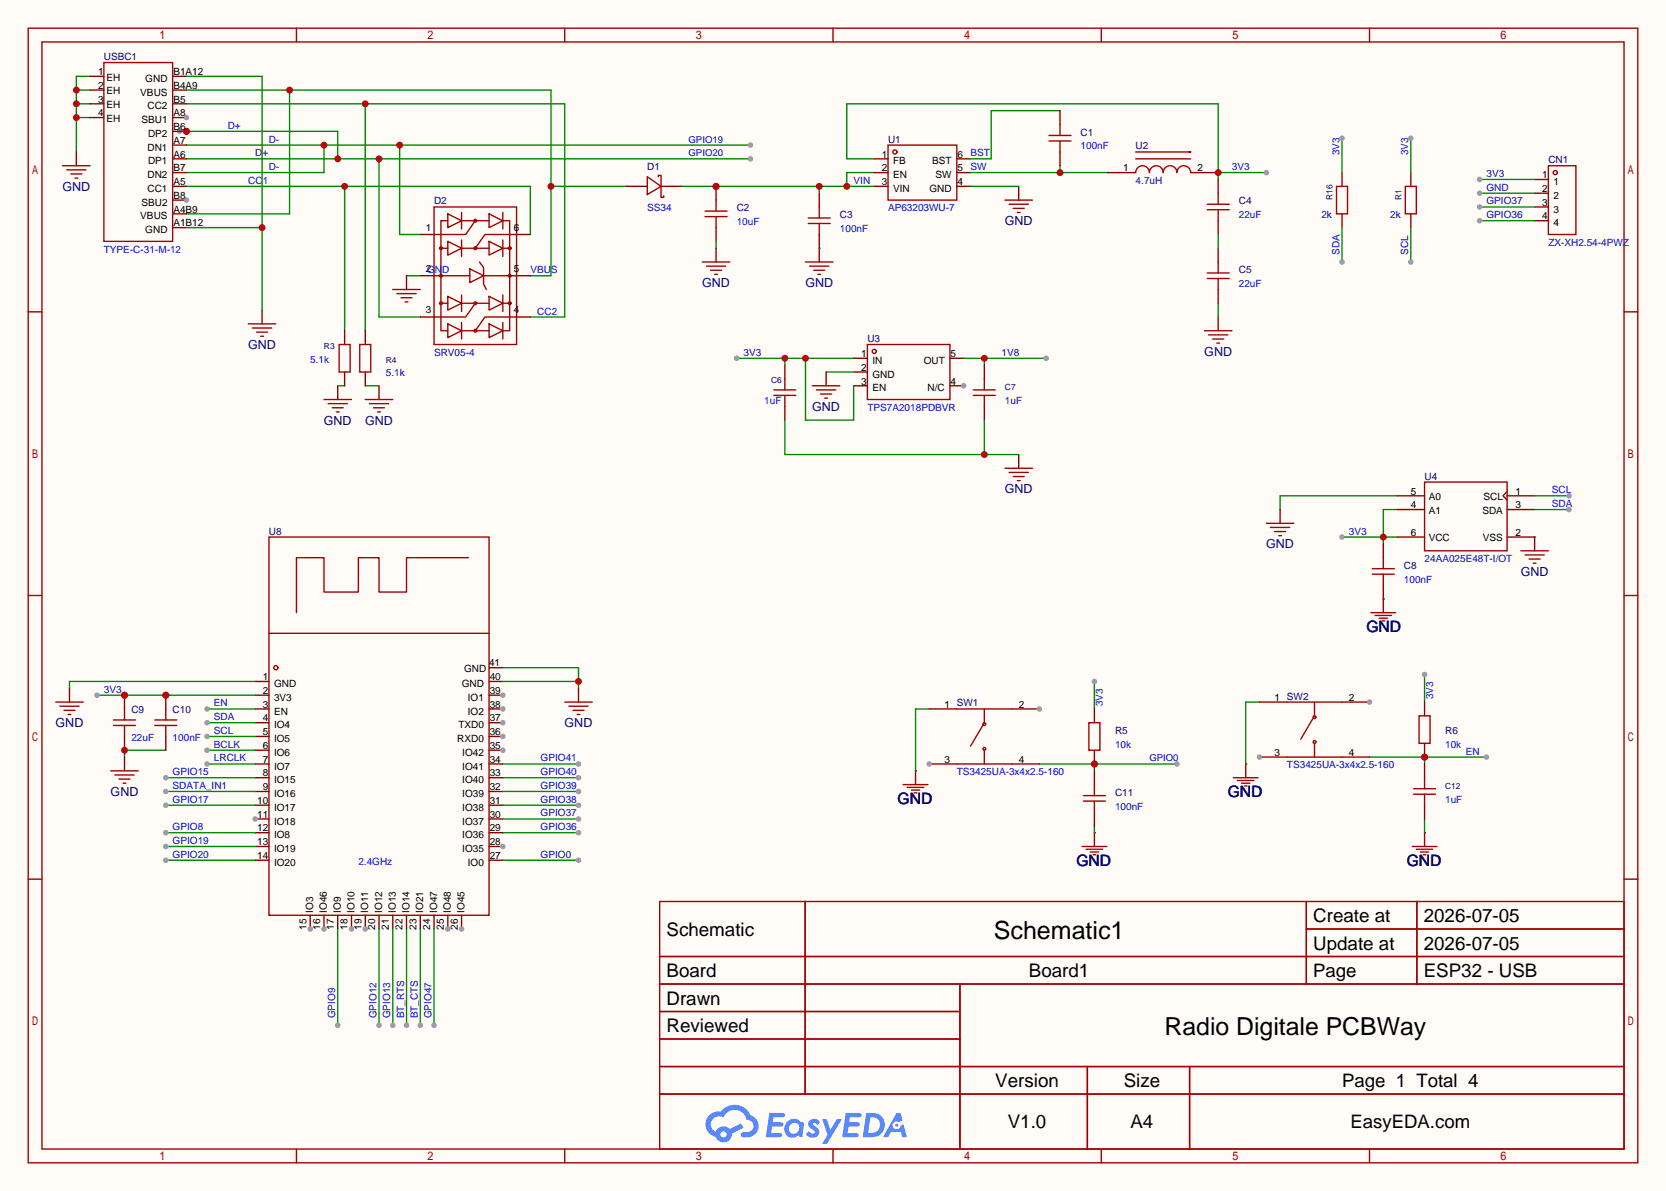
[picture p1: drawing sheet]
<svg xmlns="http://www.w3.org/2000/svg" width="308mm" height="220mm" viewBox="0 0 308 220" stroke-linecap="round" stroke-linejoin="round" font-family="sans-serif">
<path d="M0 0h307.6v220h-307.6z" fill="#fffcf7"/>
<g fill="none" stroke="#a10000" stroke-width=".25">
<path d="M5.2 5.2h297.2v209.6h-297.2zM7.7 7.7h292.1v204.5h-292.1zM54.7 5.2v2.5M104.3 5.2v2.5M153.8 5.2v2.5M203.3 5.2v2.5M252.9 5.2v2.5M5.2 57.6h2.5M299.8 57.6h2.6M5.2 110h2.5M299.8 110h2.6M5.2 162.4h2.5"/>
<path d="M121.8 166.5h178v45.7h-178zM121.8 176.7h178M148.7 166.5v35.6M241.2 166.5v15.2M241.2 171.6h58.6M261.6 166.5v15.2M299.8 162.4h2.6M121.8 181.7h178M121.8 186.8h55.4M121.8 197h178M121.8 191.9h55.4M177.2 181.7v30.5"/>
<path d="M200.8 197v15.2M219.6 197v15.2M54.7 212.2v2.6M104.3 212.2v2.6M121.8 202.1h178M153.8 212.2v2.6M203.3 212.2v2.6M252.9 212.2v2.6"/>
</g>
<g fill="#5487ff">
<path d="M149.5 206.9a1.3 1.3 0 0 1 1.9 .3l-.4 .6a.54 .54 0 0 0-1-.2l.2 .2a1.58 1.58 0 0 1 1 1.5 1.43 1.43 0 0 1-2.4 .2l.5-.6a.64 .64 0 0 0 .5 .5 .64 .64 0 0 0 .6-.3l-.1-.3a1.6 1.6 0 0 1-1.1-1.5z"/>
<path d="M151.8 206.7h.8l.7 2 1.2-2h.9l-2.7 4.5h-.9l1-1.6z"/>
<path d="M142 205.5h1.7a1.31 1.31 0 0 1 1.2 .2 .4 .4 0 0 1-.3 .6h-1.8l-.1 1h1.6a.4 .4 0 0 1 .3 .4 .4 .4 0 0 1-.4 .4h-1.6l-.2 1.2 .8-.1a1.23 1.23 0 0 1 1.2 .2 .39 .39 0 0 1-.4 .6h-2.6z"/>
<path d="M156.1 205.5h1.7a1.32 1.32 0 0 1 1.2 .2 .39 .39 0 0 1-.3 .6h-1.8l-.1 1h1.6a.4 .4 0 0 1 .4 .4 .4 .4 0 0 1-.5 .4h-1.6l-.2 1.1h.8a1.23 1.23 0 0 1 1.2 .2 .39 .39 0 0 1-.4 .6h-2.6z"/>
<path d="M165.5 205.6h.8l.3 1.3-.6 .3a.75 .75 0 0 0-1.1 .3 .75 .75 0 0 0 .5 1.1 .75 .75 0 0 0 .9-.7l.5-.3 .6 2.4h-.8l-.3-.9h-1.8l-.5 .9h-1z"/>
<path d="M159.9 205.6l-.6 4.4h1.4a2.27 2.27 0 0 0 2.7-2.3 2.27 2.27 0 0 0-2.7-2.1zM160.7 206.3a1.5 1.5 0 0 1 1.8 1.6 1.5 1.5 0 0 1-1.9 1.3h-.3z"/>
<path d="M145.4 207.2a1.62 1.62 0 0 0-.4 2.1 1.62 1.62 0 0 0 2 .6l.3-.2 .4 .2 .4 .1 .3-2.4-.1-.3-.5-.1a1.58 1.58 0 0 0-2.4 0zM146 207.7a.99 .99 0 0 1 1.6 .3 .99 .99 0 0 1-.9 1.4 .94 .94 0 0 1-1-.6 .94 .94 0 0 1 .3-1.1z"/>
<path d="M131 206a2.37 2.37 0 0 0 1.1 4 1.54 1.54 0 0 0 1.8 1 1.54 1.54 0 0 0 1.2-1.6l2.2-1.1-.5-.8-2.1 1a1.57 1.57 0 0 0-2.6 .5 1.5 1.5 0 0 1-.7-2.1 1.5 1.5 0 0 1 2.2-.5 2.23 2.23 0 0 1 2.3-1.4 2.23 2.23 0 0 1 2 1.8 1.16 1.16 0 0 1 1.2 1.1 1.16 1.16 0 0 1-1.1 1.2h-.7a.47 .47 0 0 0-.5 .4 .47 .47 0 0 0 .4 .5 2.23 2.23 0 0 0 2.2-.6 2.23 2.23 0 0 0 .5-2.3 2.16 2.16 0 0 0-1.3-1.1 3.2 3.2 0 0 0-5.5-.7l-1.1 .1zM133 209.5a.6 .6 0 0 1 1.2 0 .6 .6 0 0 1-1.2 0z"/>
<circle cx="165.6" cy="207.8" r=".28"/>
</g>
<path d="M125.9 34.4h35.5M151.3 34.4v1.3M161.4 31.9h-5.1v2.5" fill="none" stroke="#008700" stroke-width=".25"/>
<g fill="#c00">
<circle cx="156.3" cy="34.4" r=".63"/>
<circle cx="151.3" cy="34.4" r=".63"/>
<circle cx="132.2" cy="34.4" r=".63"/>
</g>
<g fill="none" stroke="#a10000" stroke-width=".25">
<path d="M253.1 113.2h4.6M253.9 113.7h3M254.6 114.2h1.6M255.1 114.7h.6M255.4 110.6v2.6M166.8 144.9h4.5M167.5 145.4h3.1M168.3 145.9h1.5M168.8 146.4h.5M169 142.4v2.5M199.8 156.3h4.5M200.5 156.8h3.1"/>
<path d="M201.3 157.4h1.5M201.8 157.9h.5M202.1 153.8v2.5M227.7 143.6h4.6M228.5 144.1h3M229.2 144.7h1.6M229.7 145.2h.6M230 141.1v2.5M260.7 156.3h4.6M261.5 156.8h3M262.3 157.4h1.5M262.8 157.9h.5"/>
<path d="M263 153.8v2.5"/>
</g>
<path d="M255.4 110.6h.1M169 142.4h.1M202.1 153.8h.1M230 141.1h.1M263 153.8h.1" fill="none" stroke="#870000" stroke-width=".25"/>
<path d="M252.9 139.8h21.5M263 139.8v1.3" fill="none" stroke="#008700" stroke-width=".25"/>
<circle cx="263" cy="139.8" r=".63" fill="#c00"/>
<circle cx="274.4" cy="139.8" r=".51" fill="#999"/>
<path d="M191.9 141.1h25.4M202.1 141.1v1.3" fill="none" stroke="#008700" stroke-width=".25"/>
<circle cx="202.1" cy="141.1" r=".63" fill="#c00"/>
<circle cx="217.3" cy="141.1" r=".51" fill="#999"/>
<path d="M179.2 34.4h8.9M179.2 31.9h25.4M195.7 30.6v1.3M224.9 56v2.5M171.6 130.9h-2.6v11.5M232.5 129.7h-2.5v11.4M202.1 152.5v1.3M263 151.3v2.5" fill="none" stroke="#008700" stroke-width=".25"/>
<g fill="none" stroke="#a10000" stroke-width=".25">
<path d="M164 26.8h12.7v10.2h-12.7zM185.5 37h5.1M186.3 37.7h3.6M187.1 38.5h2M187.8 39.2h.5M129.7 48.4h5M130.4 49.1h3.6M131.2 49.9h2M132 50.7h.5M222.4 61.1h5.1M223.1 61.8h3.6M223.9 62.6h2"/>
<path d="M224.7 63.4h.5"/>
<circle cx="165.2" cy="28.1" r=".38"/>
</g>
<path d="M161.4 29.3h2.6M161.4 31.9h2.6M161.4 34.4h2.6M176.7 29.3h2.5M176.7 31.9h2.5M176.7 34.4h2.5M188.1 34.4v2.6M132.2 45.8v2.6M224.9 58.5v2.6" fill="none" stroke="#870000" stroke-width=".25"/>
<circle cx="195.7" cy="31.9" r=".63" fill="#c00"/>
<path d="M161.4 29.3h-5.1v-10.1h68.6v13.9M195.7 20.4h-12.7v8.9h-3.8M224.9 31.9h8.9" fill="none" stroke="#008700" stroke-width=".25"/>
<path d="M209.7 28.1h10.1h-.2M209.7 31.9a1.27 1.27 0 0 1 1.2-1.3 1.27 1.27 0 0 1 1.3 1.3 1.27 1.27 0 0 1 1.3-1.3 1.27 1.27 0 0 1 1.3 1.3 1.27 1.27 0 0 1 1.2-1.3 1.27 1.27 0 0 1 1.3 1.3 1.27 1.27 0 0 1 1.3-1.3 1.27 1.27 0 0 1 1.2 1.3M209.7 29.3h10.1" fill="none" stroke="#a10000" stroke-width=".25"/>
<path d="M204.6 31.9h5.1M219.8 31.9h5.1" fill="none" stroke="#870000" stroke-width=".25"/>
<circle cx="224.9" cy="31.9" r=".63" fill="#c00"/>
<circle cx="233.8" cy="31.9" r=".51" fill="#999"/>
<path d="M232.5 139.8h5.1" fill="none" stroke="#870000" stroke-width=".25"/>
<circle cx="232.5" cy="139.8" r=".51" fill="#999"/>
<path d="M232.5 129.7h5.1M247.8 139.8h5.1M247.8 129.7h5.1" fill="none" stroke="#870000" stroke-width=".25"/>
<circle cx="252.9" cy="129.7" r=".51" fill="#999"/>
<g fill="none" stroke="#a10000" stroke-width=".25">
<path d="M237.6 139.8h10.2M237.6 129.7h10.2M242.7 129.7v2.5l-2.5 4.3M242.7 137.3v2.5"/>
<circle cx="242.7" cy="137" r=".25"/>
<circle cx="242.7" cy="132.5" r=".25"/>
</g>
<path d="M171.6 141.1h5.1" fill="none" stroke="#870000" stroke-width=".25"/>
<circle cx="171.6" cy="141.1" r=".51" fill="#999"/>
<path d="M171.6 130.9h5.1M186.8 130.9h5.1M186.8 141.1h5.1" fill="none" stroke="#870000" stroke-width=".25"/>
<circle cx="191.9" cy="130.9" r=".51" fill="#999"/>
<g fill="none" stroke="#a10000" stroke-width=".25">
<path d="M233.8 96.6h5.1M234.6 97.4h3.5M235.3 98.2h2.1M236.1 98.9h.5M263 89h15.3v12.7h-15.3zM176.7 130.9h10.1M181.7 130.9v2.6l-2.5 4.3M181.7 138.6v2.5M176.7 141.1h10.1"/>
<circle cx="181.7" cy="133.7" r=".25"/>
<circle cx="181.7" cy="138.3" r=".25"/>
</g>
<path d="M236.3 94.1v2.5M257.9 91.6h5.1M257.9 99.2h5.1M257.9 94.1h5.1M278.3 90.8l-.8 .8 .8 .7M278.3 91.6h5M278.3 99.2h5M278.3 94.1h5" fill="none" stroke="#870000" stroke-width=".25"/>
<path d="M247.8 99.2h10.1M257.9 91.6h-21.6v2.5M257.9 94.1h-2.5v6.4" fill="none" stroke="#008700" stroke-width=".25"/>
<circle cx="255.4" cy="99.2" r=".63" fill="#c00"/>
<circle cx="247.8" cy="99.2" r=".51" fill="#999"/>
<path d="M283.3 91.6h6.4" fill="none" stroke="#008700" stroke-width=".25"/>
<circle cx="289.7" cy="91.6" r=".51" fill="#999"/>
<path d="M283.3 94.1h6.4" fill="none" stroke="#008700" stroke-width=".25"/>
<circle cx="289.7" cy="94.1" r=".51" fill="#999"/>
<path d="M247.8 31.9v2.5M247.8 39.5v2.5M260.5 31.9v2.5M260.5 39.5v2.5M48.4 57.3v2.5M283.3 99.2v2.5" fill="none" stroke="#870000" stroke-width=".25"/>
<path d="M246.8 34.4h2v5.1h-2zM259.5 34.4h2v5.1h-2zM45.8 59.8h5.1M46.6 60.6h3.6M47.4 61.3h2M48.1 62.1h.5M280.8 101.7h5.1M281.6 102.5h3.5M282.3 103.3h2.1M283.1 104h.5" fill="none" stroke="#a10000" stroke-width=".25"/>
<path d="M33.1 24.3h29.3v5M34.4 29.3h104.2M70 29.3v29.2h7.6M75.1 50.9h2.5M283.3 99.2h.1" fill="none" stroke="#008700" stroke-width=".25"/>
<g fill="#c00">
<circle cx="70" cy="29.3" r=".63"/>
<circle cx="62.4" cy="29.3" r=".63"/>
<circle cx="34.4" cy="24.3" r=".63"/>
</g>
<g fill="#999">
<circle cx="138.6" cy="29.3" r=".51"/>
<circle cx="33.1" cy="24.3" r=".51"/>
</g>
<path d="M34.4 19.2h69.9v39.3h-6.4M67.4 19.2v41.9" fill="none" stroke="#008700" stroke-width=".25"/>
<circle cx="67.4" cy="19.2" r=".63" fill="#c00"/>
<path d="M34.4 26.8h104.2M59.8 26.8v5.1h-25.4M73.8 26.8v16.5h3.8" fill="none" stroke="#008700" stroke-width=".25"/>
<g fill="#c00">
<circle cx="73.8" cy="26.8" r=".63"/>
<circle cx="59.8" cy="26.8" r=".63"/>
</g>
<circle cx="138.6" cy="26.8" r=".51" fill="#999"/>
<path d="M34.4 34.4h63.5v8.9M63.6 34.4v26.7" fill="none" stroke="#008700" stroke-width=".25"/>
<circle cx="63.6" cy="34.4" r=".63" fill="#c00"/>
<path d="M34.4 16.6h67.3v34.3h-3.8M53.5 16.6v22.9h-19.1M101.7 34.4h14" fill="none" stroke="#008700" stroke-width=".25"/>
<g fill="#c00">
<circle cx="101.7" cy="34.4" r=".63"/>
<circle cx="53.5" cy="16.6" r=".63"/>
</g>
<path d="M62.4 71.2v2.6M70 71.2v2.6" fill="none" stroke="#870000" stroke-width=".25"/>
<path d="M59.8 73.8h5.1M60.6 74.5h3.5M61.3 75.3h2.1M62.1 76.1h.5M67.4 73.8h5.1M68.2 74.5h3.6M69 75.3h2M69.7 76.1h.5" fill="none" stroke="#a10000" stroke-width=".25"/>
<path d="M14.1 16.6h2.5M14.1 19.2h2.5M16.6 14.1h-2.5v14M14.1 21.7h2.5M62.4 71.2h1.2M67.4 71.2h2.6" fill="none" stroke="#008700" stroke-width=".25"/>
<g fill="#c00">
<circle cx="14.1" cy="16.6" r=".63"/>
<circle cx="14.1" cy="19.2" r=".63"/>
<circle cx="14.1" cy="21.7" r=".63"/>
</g>
<g fill="none" stroke="#a10000" stroke-width=".25">
<path d="M49.7 99.2h40.6v69.8h-40.6z"/>
<circle cx="50.9" cy="123.3" r=".38"/>
</g>
<path d="M47.1 125.9h2.6M47.1 128.4h2.6M47.1 130.9h2.6M47.1 133.5h2.6M47.1 136h2.6M47.1 138.6h2.6M47.1 141.1h2.6M47.1 143.6h2.6M47.1 146.2h2.6M47.1 148.7h2.6M47.1 151.3h2.6" fill="none" stroke="#870000" stroke-width=".25"/>
<circle cx="47.1" cy="151.3" r=".51" fill="#999"/>
<path d="M47.1 153.8h2.6M47.1 156.3h2.6M47.1 158.9h2.6M57.3 169v2.6" fill="none" stroke="#870000" stroke-width=".25"/>
<circle cx="57.3" cy="171.6" r=".51" fill="#999"/>
<path d="M59.8 169v2.6" fill="none" stroke="#870000" stroke-width=".25"/>
<circle cx="59.8" cy="171.6" r=".51" fill="#999"/>
<path d="M62.4 169v2.6M64.9 169v2.6" fill="none" stroke="#870000" stroke-width=".25"/>
<circle cx="64.9" cy="171.6" r=".51" fill="#999"/>
<path d="M67.4 169v2.6" fill="none" stroke="#870000" stroke-width=".25"/>
<circle cx="67.4" cy="171.6" r=".51" fill="#999"/>
<path d="M70 169v2.6M72.5 169v2.6M75.1 169v2.6M77.6 169v2.6M80.1 169v2.6M82.7 169v2.6" fill="none" stroke="#870000" stroke-width=".25"/>
<circle cx="82.7" cy="171.6" r=".51" fill="#999"/>
<path d="M85.2 169v2.6" fill="none" stroke="#870000" stroke-width=".25"/>
<circle cx="85.2" cy="171.6" r=".51" fill="#999"/>
<path d="M90.3 158.9h2.5M90.3 156.3h2.5" fill="none" stroke="#870000" stroke-width=".25"/>
<circle cx="92.8" cy="156.3" r=".51" fill="#999"/>
<path d="M90.3 138.6h2.5M90.3 153.8h2.5M90.3 151.3h2.5M90.3 148.7h2.5M90.3 146.2h2.5M90.3 143.6h2.5M90.3 141.1h2.5" fill="none" stroke="#870000" stroke-width=".25"/>
<circle cx="92.8" cy="138.6" r=".51" fill="#999"/>
<path d="M90.3 136h2.5" fill="none" stroke="#870000" stroke-width=".25"/>
<circle cx="92.8" cy="136" r=".51" fill="#999"/>
<path d="M90.3 133.5h2.5" fill="none" stroke="#870000" stroke-width=".25"/>
<circle cx="92.8" cy="133.5" r=".51" fill="#999"/>
<path d="M90.3 130.9h2.5" fill="none" stroke="#870000" stroke-width=".25"/>
<circle cx="92.8" cy="130.9" r=".51" fill="#999"/>
<path d="M90.3 128.4h2.5" fill="none" stroke="#870000" stroke-width=".25"/>
<circle cx="92.8" cy="128.4" r=".51" fill="#999"/>
<path d="M12.8 127.1v2.6M90.3 125.9h2.5M90.3 123.3h2.5" fill="none" stroke="#870000" stroke-width=".25"/>
<path d="M49.7 117h40.6M86.5 103h-11.4v6.3h-5.1v-6.3h-3.8v6.3h-6.4v-6.3h-5.1v10.2M10.3 129.7h5.1M11 130.4h3.6M11.8 131.2h2M12.6 132h.5" fill="none" stroke="#a10000" stroke-width=".25"/>
<path d="M17.9 128.4h29.2M47.1 125.9h-34.3v1.2" fill="none" stroke="#008700" stroke-width=".25"/>
<g fill="#c00">
<circle cx="30.6" cy="128.4" r=".63"/>
<circle cx="23" cy="128.4" r=".63"/>
</g>
<circle cx="17.9" cy="128.4" r=".51" fill="#999"/>
<path d="M30.6 138.6h-7.6v1.2M38.2 130.9h8.9" fill="none" stroke="#008700" stroke-width=".25"/>
<path d="M23 139.8v2.6" fill="none" stroke="#870000" stroke-width=".25"/>
<path d="M20.4 142.4h5.1M21.2 143.1h3.6M22 143.9h2M22.7 144.7h.5" fill="none" stroke="#a10000" stroke-width=".25"/>
<circle cx="38.2" cy="130.9" r=".51" fill="#999"/>
<path d="M202.1 125.9v5" fill="none" stroke="#008700" stroke-width=".25"/>
<circle cx="202.1" cy="125.9" r=".51" fill="#999"/>
<path d="M263 124.6v5.1" fill="none" stroke="#008700" stroke-width=".25"/>
<circle cx="263" cy="124.6" r=".51" fill="#999"/>
<path d="M38.2 133.5h8.9" fill="none" stroke="#008700" stroke-width=".25"/>
<circle cx="38.2" cy="133.5" r=".51" fill="#999"/>
<path d="M38.2 136h8.9" fill="none" stroke="#008700" stroke-width=".25"/>
<circle cx="38.2" cy="136" r=".51" fill="#999"/>
<path d="M38.2 138.6h8.9" fill="none" stroke="#008700" stroke-width=".25"/>
<circle cx="38.2" cy="138.6" r=".51" fill="#999"/>
<path d="M38.2 141.1h8.9" fill="none" stroke="#008700" stroke-width=".25"/>
<circle cx="38.2" cy="141.1" r=".51" fill="#999"/>
<path d="M30.6 143.6h16.5" fill="none" stroke="#008700" stroke-width=".25"/>
<circle cx="30.6" cy="143.6" r=".51" fill="#999"/>
<path d="M30.6 146.2h16.5" fill="none" stroke="#008700" stroke-width=".25"/>
<circle cx="30.6" cy="146.2" r=".51" fill="#999"/>
<path d="M30.6 153.8h16.5" fill="none" stroke="#008700" stroke-width=".25"/>
<circle cx="30.6" cy="153.8" r=".51" fill="#999"/>
<path d="M30.6 156.3h16.5" fill="none" stroke="#008700" stroke-width=".25"/>
<circle cx="30.6" cy="156.3" r=".51" fill="#999"/>
<path d="M30.6 158.9h16.5" fill="none" stroke="#008700" stroke-width=".25"/>
<circle cx="30.6" cy="158.9" r=".51" fill="#999"/>
<path d="M62.4 171.6v17.8" fill="none" stroke="#008700" stroke-width=".25"/>
<circle cx="62.4" cy="189.4" r=".51" fill="#999"/>
<path d="M70 171.6v17.8" fill="none" stroke="#008700" stroke-width=".25"/>
<circle cx="70" cy="189.4" r=".51" fill="#999"/>
<path d="M72.5 171.6v17.8" fill="none" stroke="#008700" stroke-width=".25"/>
<circle cx="72.5" cy="189.4" r=".51" fill="#999"/>
<path d="M80.1 171.6v17.8" fill="none" stroke="#008700" stroke-width=".25"/>
<circle cx="80.1" cy="189.4" r=".51" fill="#999"/>
<path d="M92.8 158.9h14" fill="none" stroke="#008700" stroke-width=".25"/>
<circle cx="106.8" cy="158.9" r=".51" fill="#999"/>
<path d="M92.8 148.7h14" fill="none" stroke="#008700" stroke-width=".25"/>
<circle cx="106.8" cy="148.7" r=".51" fill="#999"/>
<path d="M92.8 146.2h14" fill="none" stroke="#008700" stroke-width=".25"/>
<circle cx="106.8" cy="146.2" r=".51" fill="#999"/>
<path d="M92.8 143.6h14" fill="none" stroke="#008700" stroke-width=".25"/>
<circle cx="106.8" cy="143.6" r=".51" fill="#999"/>
<path d="M92.8 141.1h14" fill="none" stroke="#008700" stroke-width=".25"/>
<circle cx="106.8" cy="141.1" r=".51" fill="#999"/>
<path d="M92.8 125.9h14M92.8 123.3h14v3.8" fill="none" stroke="#008700" stroke-width=".25"/>
<circle cx="106.8" cy="125.9" r=".63" fill="#c00"/>
<path d="M115.7 34.4h3.8M122 34.4h3.9M75.1 50.9v2.6M77.6 43.3h2.5M77.6 50.9h2.5M77.6 58.5h2.5M95.4 43.3h2.5M95.4 50.9h2.5M95.4 58.5h2.5M106.8 127.1v2.6" fill="none" stroke="#870000" stroke-width=".25"/>
<g fill="none" stroke="#a10000" stroke-width=".25">
<path d="M80.1 38.2h15.3v25.4h-15.3zM82.7 39.5l2.5 1.3-2.5 1.2zM85.2 39.2v3.1M90.3 39.5l2.5 1.3-2.5 1.2zM92.8 39.2v3.1M119.5 32.6l2.5 1.8-2.5 1.5zM121.5 32.6v-.2h.5v4h.6v-.2M72.5 53.5h5.1M73.3 54.2h3.5M74 55h2.1M74.8 55.8h.5M80.1 50.9h6.6"/>
<path d="M81.4 45.8h1.3M81.4 56h1.3M82.7 44.6l2.5 1.2-2.5 1.3zM82.7 59.8l2.5 1.3-2.5 1.3zM82.7 54.7l2.5 1.3-2.5 1.3zM82.7 40.8h-1.3v20.3h1.3M85.2 44.3v3.1M85.2 54.5v3M85.2 59.6v3M85.2 40.8h5.1M85.2 45.8h5.1M85.2 56h5.1"/>
<path d="M86.7 49.7l2.6 1.2-2.6 1.3zM87.8 40.8l-1.8 2.5h-5.9M87.8 56l-1.8 2.5h-5.9M88.5 48.4l.8 1v3.1l.5 1M89.3 50.9h6.1M90.3 44.6l2.5 1.2-2.5 1.3zM90.3 59.8l2.5 1.3-2.5 1.3zM90.3 54.7l2.5 1.3-2.5 1.3zM92.8 40.8h1.3v20.3h-1.3M92.8 44.3v3.1M92.8 54.5v3M92.8 59.6v3"/>
<path d="M92.8 45.8h1.3M92.8 56h1.3M95.4 58.5h-5.9l-1.7 2.6M95.4 43.3h-5.9l-1.7 2.5M85.2 61.1h5.1M104.3 129.7h5M105 130.4h3.6M105.8 131.2h2M106.6 132h.5"/>
<circle cx="81.4" cy="56" r=".25"/>
<circle cx="81.4" cy="45.8" r=".25"/>
<circle cx="81.4" cy="50.9" r=".25"/>
<circle cx="87.8" cy="56" r=".25"/>
<circle cx="87.8" cy="45.8" r=".25"/>
<circle cx="87.8" cy="40.8" r=".25"/>
<circle cx="94.1" cy="56" r=".25"/>
<circle cx="94.1" cy="45.8" r=".25"/>
<circle cx="94.1" cy="50.9" r=".25"/>
<circle cx="87.8" cy="61.1" r=".25"/>
</g>
<path d="M247.8 25.5v6.4" fill="none" stroke="#008700" stroke-width=".25"/>
<circle cx="247.8" cy="25.5" r=".51" fill="#999"/>
<path d="M260.5 25.5v6.4" fill="none" stroke="#008700" stroke-width=".25"/>
<circle cx="260.5" cy="25.5" r=".51" fill="#999"/>
<path d="M247.8 42v6.4" fill="none" stroke="#008700" stroke-width=".25"/>
<circle cx="247.8" cy="48.4" r=".51" fill="#999"/>
<path d="M260.5 42v6.4" fill="none" stroke="#008700" stroke-width=".25"/>
<circle cx="260.5" cy="48.4" r=".51" fill="#999"/>
<path d="M19.2 11.6h12.7v33h-12.7z" fill="none" stroke="#a10000" stroke-width=".25"/>
<path d="M31.9 39.5h2.5M31.9 37h2.5M31.9 42h2.5" fill="none" stroke="#870000" stroke-width=".25"/>
<circle cx="34.4" cy="37" r=".51" fill="#999"/>
<path d="M31.9 34.4h2.5M31.9 31.9h2.5M31.9 29.3h2.5M31.9 26.8h2.5M31.9 24.3h2.5" fill="none" stroke="#870000" stroke-width=".25"/>
<circle cx="34.4" cy="24.3" r=".63" fill="#c00"/>
<path d="M31.9 21.7h2.5" fill="none" stroke="#870000" stroke-width=".25"/>
<circle cx="34.4" cy="21.7" r=".51" fill="#999"/>
<path d="M16.6 19.2h2.6M16.6 16.6h2.6M16.6 14.1h2.6M31.9 19.2h2.5M31.9 16.6h2.5M31.9 14.1h2.5M16.6 21.7h2.6" fill="none" stroke="#870000" stroke-width=".25"/>
<path d="M34.4 14.1h14v43.2M34.4 42h14" fill="none" stroke="#008700" stroke-width=".25"/>
<circle cx="48.4" cy="42" r=".63" fill="#c00"/>
<g fill="none" stroke="#a10000" stroke-width=".25">
<path d="M285.9 30.6h5.1v12.7h-5.1z"/>
<circle cx="287.1" cy="31.9" r=".38"/>
</g>
<path d="M283.3 33.1h2.6M283.3 35.7h2.6M283.3 38.2h2.6M283.3 40.8h2.6" fill="none" stroke="#870000" stroke-width=".25"/>
<path d="M273.2 33.1h10.1" fill="none" stroke="#008700" stroke-width=".25"/>
<circle cx="273.2" cy="33.1" r=".51" fill="#999"/>
<path d="M273.2 35.7h10.1" fill="none" stroke="#008700" stroke-width=".25"/>
<circle cx="273.2" cy="35.7" r=".51" fill="#999"/>
<path d="M273.2 38.2h10.1" fill="none" stroke="#008700" stroke-width=".25"/>
<circle cx="273.2" cy="38.2" r=".51" fill="#999"/>
<path d="M273.2 40.8h10.1" fill="none" stroke="#008700" stroke-width=".25"/>
<circle cx="273.2" cy="40.8" r=".51" fill="#999"/>
<path d="M14.1 28.1v2.5M157.6 66.2h2.5M157.6 68.7h2.5M157.6 71.2h2.5M175.4 71.2h2.5" fill="none" stroke="#870000" stroke-width=".25"/>
<g fill="none" stroke="#a10000" stroke-width=".25">
<path d="M11.6 30.6h5M12.3 31.4h3.6M13.1 32.1h2M13.8 32.9h.6M160.1 63.6h15.3v10.2h-15.3z"/>
<circle cx="161.4" cy="64.9" r=".38"/>
</g>
<circle cx="177.9" cy="71.2" r=".51" fill="#999"/>
<path d="M175.4 66.2h2.5" fill="none" stroke="#870000" stroke-width=".25"/>
<path d="M136 66.2h21.6M144.9 66.2v1.2M148.7 66.2v11.4h8.9v-6.4" fill="none" stroke="#008700" stroke-width=".25"/>
<g fill="#c00">
<circle cx="148.7" cy="66.2" r=".63"/>
<circle cx="144.9" cy="66.2" r=".63"/>
</g>
<circle cx="136" cy="66.2" r=".51" fill="#999"/>
<path d="M152.5 68.7h5.1M177.9 66.2h15.3M181.7 66.2v1.2" fill="none" stroke="#008700" stroke-width=".25"/>
<circle cx="181.7" cy="66.2" r=".63" fill="#c00"/>
<circle cx="193.2" cy="66.2" r=".51" fill="#999"/>
<path d="M152.5 68.7v2.5M188.1 83.9v2.6" fill="none" stroke="#870000" stroke-width=".25"/>
<path d="M150 71.2h5.1M150.7 72h3.6M151.5 72.8h2M152.3 73.5h.5M185.5 86.5h5.1M186.3 87.2h3.6M187.1 88h2M187.8 88.8h.5" fill="none" stroke="#a10000" stroke-width=".25"/>
<path d="M75.1 171.6v17.8" fill="none" stroke="#008700" stroke-width=".25"/>
<circle cx="75.1" cy="189.4" r=".51" fill="#999"/>
<path d="M77.6 171.6v17.8" fill="none" stroke="#008700" stroke-width=".25"/>
<circle cx="77.6" cy="189.4" r=".51" fill="#999"/>
<path d="M30.6 148.7h16.5" fill="none" stroke="#008700" stroke-width=".25"/>
<circle cx="30.6" cy="148.7" r=".51" fill="#999"/>
<path d="M92.8 153.8h14" fill="none" stroke="#008700" stroke-width=".25"/>
<circle cx="106.8" cy="153.8" r=".51" fill="#999"/>
<path d="M92.8 151.3h14" fill="none" stroke="#008700" stroke-width=".25"/>
<circle cx="106.8" cy="151.3" r=".51" fill="#999"/>
<path d="M151.3 35.7v2.5M151.3 43.3v5.1M30.6 128.4v2.5M30.6 136v2.6" fill="none" stroke="#870000" stroke-width=".25"/>
<path d="M151.3 38.2v2.1M148.7 48.4h5.1M149.2 41.3h4.1M149.2 40.3h4.1M149.5 49.1h3.5M150.2 49.9h2.1M151 50.7h.5M151.3 41.3v2" fill="none" stroke="#a10000" stroke-width=".25"/>
<circle cx="30.6" cy="128.4" r=".63" fill="#c00"/>
<g fill="none" stroke="#a10000" stroke-width=".25">
<path d="M193.7 26h4M193.7 25h4M195.7 23v2M195.7 26v2.1M62.6 63.6h2v5.1h-2zM66.4 63.6h2.1v5.1h-2.1zM142.9 73h4M142.9 72h4M144.9 70v2M144.9 73v2.1M179.7 73h4.1M179.7 72h4.1"/>
<path d="M181.7 70v2M181.7 73v2.1M253.4 106h4M253.4 105h4M255.4 103v2M255.4 106v2.1M28.6 134h4M28.6 133h4M30.6 130.9v2.1M30.6 134v2M200 148h4.1M200 146.9h4.1"/>
<path d="M202.1 144.9v2M202.1 148v2M261 146.7h4M261 145.7h4M263 143.6v2.1M263 146.7v2"/>
</g>
<g fill="none" stroke="#870000" stroke-width=".25">
<path d="M195.7 20.4v2.6M195.7 28.1v2.5M63.6 61.1v2.5M63.6 68.7v2.5M67.4 61.1v2.5M67.4 68.7v2.5M144.9 67.4v2.6M144.9 75.1v2.5M181.7 67.4v2.6M181.7 75.1v2.5M255.4 100.5v2.5M255.4 108.1v2.5"/>
<path d="M202.1 130.9v2.6M202.1 138.6v2.5M202.1 142.4v2.5M202.1 150v2.5M263 141.1v2.5M263 148.7v2.6"/>
</g>
<circle cx="202.1" cy="141.1" r=".63" fill="#c00"/>
<path d="M201 133.5h2.1v5.1h-2.1z" fill="none" stroke="#a10000" stroke-width=".25"/>
<path d="M263 129.7v2.5M263 137.3v2.5" fill="none" stroke="#870000" stroke-width=".25"/>
<circle cx="263" cy="139.8" r=".63" fill="#c00"/>
<path d="M130.2 39h4M132.2 37v2M130.2 40h4M262 132.2h2v5.1h-2z" fill="none" stroke="#a10000" stroke-width=".25"/>
<path d="M132.2 34.4v2.6M132.2 42v2.6" fill="none" stroke="#870000" stroke-width=".25"/>
<circle cx="132.2" cy="34.4" r=".63" fill="#c00"/>
<path d="M222.9 38.7h4M222.9 37.7h4M224.9 35.7v2M224.9 38.7v2.1M132.2 40v2M222.9 51.4h4M222.9 50.4h4M224.9 48.4v2M224.9 51.4v2.1M21 134h4" fill="none" stroke="#a10000" stroke-width=".25"/>
<path d="M224.9 33.1v2.6M224.9 40.8v2.5M224.9 45.8v2.6M224.9 53.5v2.5M23 136v2.6" fill="none" stroke="#870000" stroke-width=".25"/>
<circle cx="23" cy="138.6" r=".63" fill="#c00"/>
<path d="M21 133h4M23 130.9v2.1" fill="none" stroke="#a10000" stroke-width=".25"/>
<path d="M23 128.4v2.5" fill="none" stroke="#870000" stroke-width=".25"/>
<circle cx="23" cy="128.4" r=".63" fill="#c00"/>
<path d="M23 134v2" fill="none" stroke="#a10000" stroke-width=".25"/>
<path d="M132.2 44.6v1.2M151.3 45.8h.1M224.9 43.3v2.5M144.9 77.6v6.3h43.2M181.7 77.6v6.3" fill="none" stroke="#008700" stroke-width=".25"/>
<circle cx="181.7" cy="83.9" r=".63" fill="#c00"/>
<path d="M255.4 110.6h.1" fill="none" stroke="#008700" stroke-width=".25"/>
<g font-size="4.6">
<text x="183.5" y="173.4">Schematic1</text>
<text x="215" y="191.2">Radio Digitale PCBWay</text>
</g>
<g font-size="3.5">
<text x="123.1" y="172.8">Schematic</text>
<text x="242.5" y="170.3">Create at</text>
<text x="262.9" y="170.3">2026-07-05</text>
<text x="242.5" y="175.4">Update at</text>
<text x="262.9" y="175.4">2026-07-05</text>
<text x="123.1" y="180.5">Board</text>
<text x="123.1" y="185.5">Drawn</text>
<text x="190" y="180.5">Board1</text>
<text x="262.9" y="180.5">ESP32 - USB</text>
<text x="123.1" y="190.6">Reviewed</text>
<text x="183.8" y="200.8">Version</text>
<text x="207.5" y="200.8">Size</text>
<text x="186.1" y="208.4">V1.0</text>
<text x="208.7" y="208.4">A4</text>
</g>
<g font-size="3.4">
<text x="242.5" y="180.4">Page</text>
<text x="247.8" y="200.8">Page 1 Total 4</text>
<text x="249.3" y="208.4">EasyEDA.com</text>
</g>
<g font-size="2.9" fill="#00f">
<text x="252.3" y="116.8">GND</text>
<text x="165.7" y="148.5">GND</text>
<text x="226.7" y="147.2">GND</text>
<text x="198.8" y="159.9">GND</text>
<text x="259.7" y="159.9">GND</text>
</g>
<g font-size="2.3" fill="#000080">
<text x="11.5" y="35.2">GND</text>
<text x="185.5" y="41.6">GND</text>
<text x="129.6" y="53">GND</text>
<text x="148.7" y="53">GND</text>
<text x="45.8" y="64.4">GND</text>
<text x="222.4" y="65.7">GND</text>
<text x="150" y="75.9">GND</text>
<text x="59.8" y="78.4">GND</text>
<text x="67.4" y="78.4">GND</text>
<text x="185.5" y="91.1">GND</text>
<text x="233.8" y="101.3">GND</text>
<text x="280.8" y="106.3">GND</text>
<text x="10.3" y="134.3">GND</text>
<text x="104.2" y="134.3">GND</text>
<text x="20.4" y="147">GND</text>
</g>
<g font-size="1.8" fill="#000080">
<text x="19.2" y="11.1">USBC1</text>
<text x="164" y="26.3">U1</text>
<text x="199.5" y="25.1">C1</text>
<text x="209.7" y="27.6">U2</text>
<text x="119.5" y="31.4">D1</text>
<text x="285.9" y="30.1">CN1</text>
<text x="80.1" y="37.8">D2</text>
<text x="136" y="39">C2</text>
<text x="155.1" y="40.3">C3</text>
<text x="228.7" y="37.8">C4</text>
<text x="228.7" y="50.5">C5</text>
<text x="160.1" y="63.2">U3</text>
<text x="263" y="88.6">U4</text>
<text x="49.7" y="98.7">U8</text>
<text x="259.2" y="105.1">C8</text>
<text x="24.3" y="131.7">C9</text>
<text x="31.9" y="131.7">C10</text>
<text x="205.9" y="135.6">R5</text>
<text x="266.8" y="135.6">R6</text>
<text x="205.9" y="147">C11</text>
</g>
<g font-size="1.8">
<text x="18.2" y="16.4">2</text>
<text x="18.2" y="13.9">1</text>
<text x="19.7" y="17.4">EH</text>
<text x="19.7" y="14.9">EH</text>
<text x="25.9" y="17.7">VBUS</text>
<text x="26.8" y="15.1">GND</text>
<text x="32" y="16.4">B4A9</text>
<text x="32" y="13.9">B1A12</text>
<text x="18.2" y="21.5">4</text>
<text x="18.2" y="18.9">3</text>
<text x="19.7" y="22.5">EH</text>
<text x="19.7" y="20">EH</text>
<text x="26.1" y="22.8">SBU1</text>
<text x="27.2" y="20.2">CC2</text>
<text x="32" y="21.5">A8</text>
<text x="32" y="18.9">B5</text>
<text x="27.2" y="27.8">DN1</text>
<text x="27.3" y="25.3">DP2</text>
<text x="32" y="29.1">A6</text>
<text x="32" y="26.6">A7</text>
<text x="32" y="24">B6</text>
<text x="162.8" y="29.1">1</text>
<text x="176.8" y="29.1">6</text>
<text x="27.2" y="35.5">CC1</text>
<text x="27.2" y="32.9">DN2</text>
<text x="27.3" y="30.4">DP1</text>
<text x="32" y="34.2">A5</text>
<text x="32" y="31.6">B7</text>
<text x="162.8" y="31.6">2</text>
<text x="162.8" y="34.2">3</text>
<text x="164.9" y="30.4">FB</text>
<text x="164.9" y="32.9">EN</text>
<text x="164.9" y="35.5">VIN</text>
<text x="171.6" y="35.5">GND</text>
<text x="172.1" y="30.4">BST</text>
<text x="172.7" y="32.9">SW</text>
<text x="176.8" y="34.2">4</text>
<text x="176.8" y="31.6">5</text>
<text x="207.4" y="31.6">1</text>
<text x="221.1" y="31.6">2</text>
<text x="284.7" y="32.9">1</text>
<text x="284.7" y="35.5">2</text>
<text x="286.8" y="34.2">1</text>
<text x="25.9" y="40.5">VBUS</text>
<text x="26.1" y="38">SBU2</text>
<text x="32" y="41.8">A1B12</text>
<text x="32" y="39.3">A4B9</text>
<text x="32" y="36.7">B8</text>
<text x="284.7" y="38">3</text>
<text x="284.7" y="40.5">4</text>
<text x="286.8" y="36.7">2</text>
<text x="286.8" y="39.3">3</text>
<text x="286.8" y="41.8">4</text>
<text x="26.8" y="43.1">GND</text>
<text x="78.6" y="42.6">1</text>
<text x="94.9" y="42.6">6</text>
<text x="78.6" y="50.2">2GND</text>
<text x="94.9" y="50.2">5</text>
<text x="78.6" y="57.8">3</text>
<text x="94.9" y="57.8">4</text>
<text x="159" y="65.9">1</text>
<text x="175.5" y="65.9">5</text>
<text x="159" y="68.5">2</text>
<text x="159" y="71">3</text>
<text x="161.1" y="67.2">IN</text>
<text x="161.1" y="69.7">GND</text>
<text x="170.5" y="67.2">OUT</text>
<text x="175.5" y="71">4</text>
<text x="161.1" y="72.3">EN</text>
<text x="171.3" y="72.3">N/C</text>
<text x="260.5" y="93.9">4</text>
<text x="260.5" y="91.3">5</text>
<text x="263.8" y="94.9">A1</text>
<text x="263.8" y="92.4">A0</text>
<text x="273.7" y="94.9">SDA</text>
<text x="273.9" y="92.4">SCL</text>
<text x="279.8" y="91.3">1</text>
<text x="279.8" y="93.9">3</text>
<text x="260.5" y="99">6</text>
<text x="263.8" y="100">VCC</text>
<text x="273.8" y="100">VSS</text>
<text x="279.8" y="99">2</text>
<text x="48.5" y="125.6">1</text>
<text x="85.7" y="124.1">GND</text>
<text x="90.3" y="123.1">41</text>
<text x="90.4" y="125.6">40</text>
<text x="48.5" y="128.2">2</text>
<text x="48.5" y="130.7">3</text>
<text x="50.6" y="126.9">GND</text>
<text x="50.6" y="129.4">3V3</text>
<text x="50.6" y="132">EN</text>
<text x="85.3" y="126.9">GND</text>
<text x="86.4" y="132">IO2</text>
<text x="86.4" y="129.4">IO1</text>
<text x="90.4" y="130.7">38</text>
<text x="90.4" y="128.2">39</text>
<text x="174.4" y="130.7">1 SW1</text>
<text x="188.1" y="130.7">2</text>
<text x="235.3" y="129.4">1 SW2</text>
<text x="249" y="129.4">2</text>
<text x="48.5" y="133.2">4</text>
<text x="48.5" y="135.8">5</text>
<text x="50.6" y="134.5">IO4</text>
<text x="50.6" y="137.1">IO5</text>
<text x="84.4" y="137.1">RXD0</text>
<text x="84.6" y="134.5">TXD0</text>
<text x="90.4" y="135.8">36</text>
<text x="90.4" y="133.2">37</text>
<text x="48.5" y="138.3">6</text>
<text x="48.5" y="140.9">7</text>
<text x="48.5" y="143.4">8</text>
<text x="50.6" y="139.6">IO6</text>
<text x="50.6" y="142.1">IO7</text>
<text x="85.4" y="142.1">IO41</text>
<text x="85.4" y="139.6">IO42</text>
<text x="90.4" y="143.4">33</text>
<text x="90.4" y="140.9">34</text>
<text x="90.4" y="138.3">35</text>
<text x="174.4" y="140.9">3</text>
<text x="188.1" y="140.9">4</text>
<text x="235.3" y="139.6">3</text>
<text x="249" y="139.6">4</text>
<text x="47.5" y="148.5">10</text>
<text x="48.5" y="145.9">9</text>
<text x="50.6" y="144.7">IO15</text>
<text x="50.6" y="147.2">IO16</text>
<text x="50.6" y="149.8">IO17</text>
<text x="85.4" y="149.8">IO38</text>
<text x="85.4" y="147.2">IO39</text>
<text x="85.4" y="144.7">IO40</text>
<text x="90.4" y="148.5">31</text>
<text x="90.4" y="145.9">32</text>
<text x="47.5" y="151">11</text>
<text x="47.5" y="153.6">12</text>
<text x="50.6" y="152.3">IO18</text>
<text x="50.6" y="154.8">IO8</text>
<text x="85.4" y="154.8">IO36</text>
<text x="85.4" y="152.3">IO37</text>
<text x="90.4" y="153.6">29</text>
<text x="90.4" y="151">30</text>
<text x="47.5" y="156.1">13</text>
<text x="47.5" y="158.6">14</text>
<text x="50.6" y="157.4">IO19</text>
<text x="50.6" y="159.9">IO20</text>
<text x="85.4" y="157.4">IO35</text>
<text x="86.4" y="159.9">IO0</text>
<text x="90.4" y="158.6">27</text>
<text x="90.4" y="156.1">28</text>
<text x="56.6" y="171.7" transform="rotate(-90 56.6 171.7)">15</text>
<text x="57.8" y="168.6" transform="rotate(-90 57.8 168.6)">IO3</text>
<text x="59.1" y="171.7" transform="rotate(-90 59.1 171.7)">16</text>
<text x="60.4" y="168.6" transform="rotate(-90 60.4 168.6)">IO46</text>
<text x="61.6" y="171.7" transform="rotate(-90 61.6 171.7)">17</text>
<text x="62.9" y="168.6" transform="rotate(-90 62.9 168.6)">IO9</text>
<text x="64.2" y="171.7" transform="rotate(-90 64.2 171.7)">18</text>
<text x="65.5" y="168.6" transform="rotate(-90 65.5 168.6)">IO10</text>
<text x="66.7" y="171.7" transform="rotate(-90 66.7 171.7)">19</text>
<text x="68" y="168.6" transform="rotate(-90 68 168.6)">IO11</text>
<text x="69.3" y="171.7" transform="rotate(-90 69.3 171.7)">20</text>
<text x="70.5" y="168.6" transform="rotate(-90 70.5 168.6)">IO12</text>
<text x="71.8" y="171.7" transform="rotate(-90 71.8 171.7)">21</text>
<text x="73.1" y="168.6" transform="rotate(-90 73.1 168.6)">IO13</text>
<text x="74.3" y="171.7" transform="rotate(-90 74.3 171.7)">22</text>
<text x="75.6" y="168.6" transform="rotate(-90 75.6 168.6)">IO14</text>
<text x="76.9" y="171.7" transform="rotate(-90 76.9 171.7)">23</text>
<text x="78.2" y="168.6" transform="rotate(-90 78.2 168.6)">IO21</text>
<text x="79.4" y="171.7" transform="rotate(-90 79.4 171.7)">24</text>
<text x="80.7" y="168.6" transform="rotate(-90 80.7 168.6)">IO47</text>
<text x="82" y="171.7" transform="rotate(-90 82 171.7)">25</text>
<text x="83.2" y="168.6" transform="rotate(-90 83.2 168.6)">IO48</text>
<text x="84.5" y="171.7" transform="rotate(-90 84.5 171.7)">26</text>
<text x="85.8" y="168.6" transform="rotate(-90 85.8 168.6)">IO45</text>
</g>
<g font-size="1.8" fill="#00f">
<text x="42" y="23.8">D+</text>
<text x="47.1" y="28.9">D+</text>
<text x="49.7" y="26.3">D-</text>
<text x="127.1" y="28.9">GPIO20</text>
<text x="127.1" y="26.3">GPIO19</text>
<text x="179.2" y="28.9">BST</text>
<text x="199.5" y="27.6">100nF</text>
<text x="247.3" y="28.7" transform="rotate(-90 247.3 28.7)">3V3</text>
<text x="260" y="28.7" transform="rotate(-90 260 28.7)">3V3</text>
<text x="45.8" y="34">CC1</text>
<text x="49.7" y="31.4">D-</text>
<text x="157.6" y="34">VIN</text>
<text x="179.2" y="31.4">SW</text>
<text x="209.7" y="34">4.7uH</text>
<text x="227.5" y="31.4">3V3</text>
<text x="274.4" y="32.7">3V3</text>
<text x="274.4" y="35.2">GND</text>
<text x="119.5" y="39">SS34</text>
<text x="136" y="41.6">10uF</text>
<text x="164" y="39">AP63203WU-7</text>
<text x="228.7" y="40.3">22uF</text>
<text x="244" y="40.3">2k</text>
<text x="256.7" y="40.3">2k</text>
<text x="274.4" y="37.8">GPIO37</text>
<text x="274.4" y="40.3">GPIO36</text>
<text x="19.2" y="46.7">TYPE-C-31-M-12</text>
<text x="155.1" y="42.8">100nF</text>
<text x="247.3" y="47.1" transform="rotate(-90 247.3 47.1)">SDA</text>
<text x="260" y="47.1" transform="rotate(-90 260 47.1)">SCL</text>
<text x="285.9" y="45.4">ZX-XH2.54-4PWZ</text>
<text x="97.9" y="50.5">VBUS</text>
<text x="228.7" y="53">22uF</text>
<text x="99.2" y="58.1">CC2</text>
<text x="80.1" y="65.7">SRV05-4</text>
<text x="137.3" y="65.7">3V3</text>
<text x="184.9" y="65.7">1V8</text>
<text x="57.3" y="67">5.1k</text>
<text x="71.2" y="69.5">5.1k</text>
<text x="141.1" y="74.6">1uF</text>
<text x="160.1" y="75.9">TPS7A2018PDBVR</text>
<text x="185.5" y="74.6">1uF</text>
<text x="286.5" y="91.1">SCL</text>
<text x="286.5" y="93.6">SDA</text>
<text x="249" y="98.7">3V3</text>
<text x="259.2" y="107.6">100nF</text>
<text x="263" y="103.8">24AA025E48T-I/OT</text>
<text x="19.2" y="127.9">3V3</text>
<text x="39.5" y="130.5">EN</text>
<text x="203.6" y="130.4" transform="rotate(-90 203.6 130.4)">3V3</text>
<text x="264.6" y="129.1" transform="rotate(-90 264.6 129.1)">3V3</text>
<text x="24.3" y="136.8">22uF</text>
<text x="31.9" y="136.8">100nF</text>
<text x="39.5" y="133">SDA</text>
<text x="39.5" y="135.6">SCL</text>
<text x="31.9" y="143.2">GPIO15</text>
<text x="39.5" y="138.1">BCLK</text>
<text x="39.5" y="140.6">LRCLK</text>
<text x="99.8" y="143.2">GPIO40</text>
<text x="99.8" y="140.6">GPIO41</text>
<text x="176.7" y="143.2">TS3425UA-3x4x2.5-160</text>
<text x="205.9" y="138.1">10k</text>
<text x="212.2" y="140.6">GPIO0</text>
<text x="237.6" y="141.9">TS3425UA-3x4x2.5-160</text>
<text x="266.8" y="138.1">10k</text>
<text x="270.6" y="139.4">EN</text>
<text x="31.9" y="145.7">SDATA_IN1</text>
<text x="31.9" y="148.3">GPIO17</text>
<text x="99.8" y="148.3">GPIO38</text>
<text x="99.8" y="145.7">GPIO39</text>
<text x="205.9" y="149.5">100nF</text>
<text x="266.8" y="148.3">1uF</text>
<text x="31.9" y="153.3">GPIO8</text>
<text x="31.9" y="155.9">GPIO19</text>
<text x="99.8" y="153.3">GPIO36</text>
<text x="99.8" y="150.8">GPIO37</text>
<text x="31.9" y="158.4">GPIO20</text>
<text x="66.2" y="159.7">2.4GHz</text>
<text x="99.8" y="158.4">GPIO0</text>
<text x="61.9" y="188.1" transform="rotate(-90 61.9 188.1)">GPIO9</text>
<text x="69.5" y="188.1" transform="rotate(-90 69.5 188.1)">GPIO12</text>
<text x="72.1" y="188.1" transform="rotate(-90 72.1 188.1)">GPIO13</text>
<text x="74.6" y="188.1" transform="rotate(-90 74.6 188.1)">BT_RTS</text>
<text x="77.1" y="188.1" transform="rotate(-90 77.1 188.1)">BT_CTS</text>
<text x="79.7" y="188.1" transform="rotate(-90 79.7 188.1)">GPIO47</text>
</g>
<g font-size="1.6" fill="#000080">
<text x="246" y="37" transform="rotate(-90 246 37)">R16</text>
<text x="258.7" y="37" transform="rotate(-90 258.7 37)">R1</text>
<text x="59.8" y="64.4">R3</text>
<text x="71.2" y="67">R4</text>
<text x="142.4" y="70.8">C6</text>
<text x="185.5" y="72.1">C7</text>
<text x="266.8" y="145.7">C12</text>
</g>
</svg>
